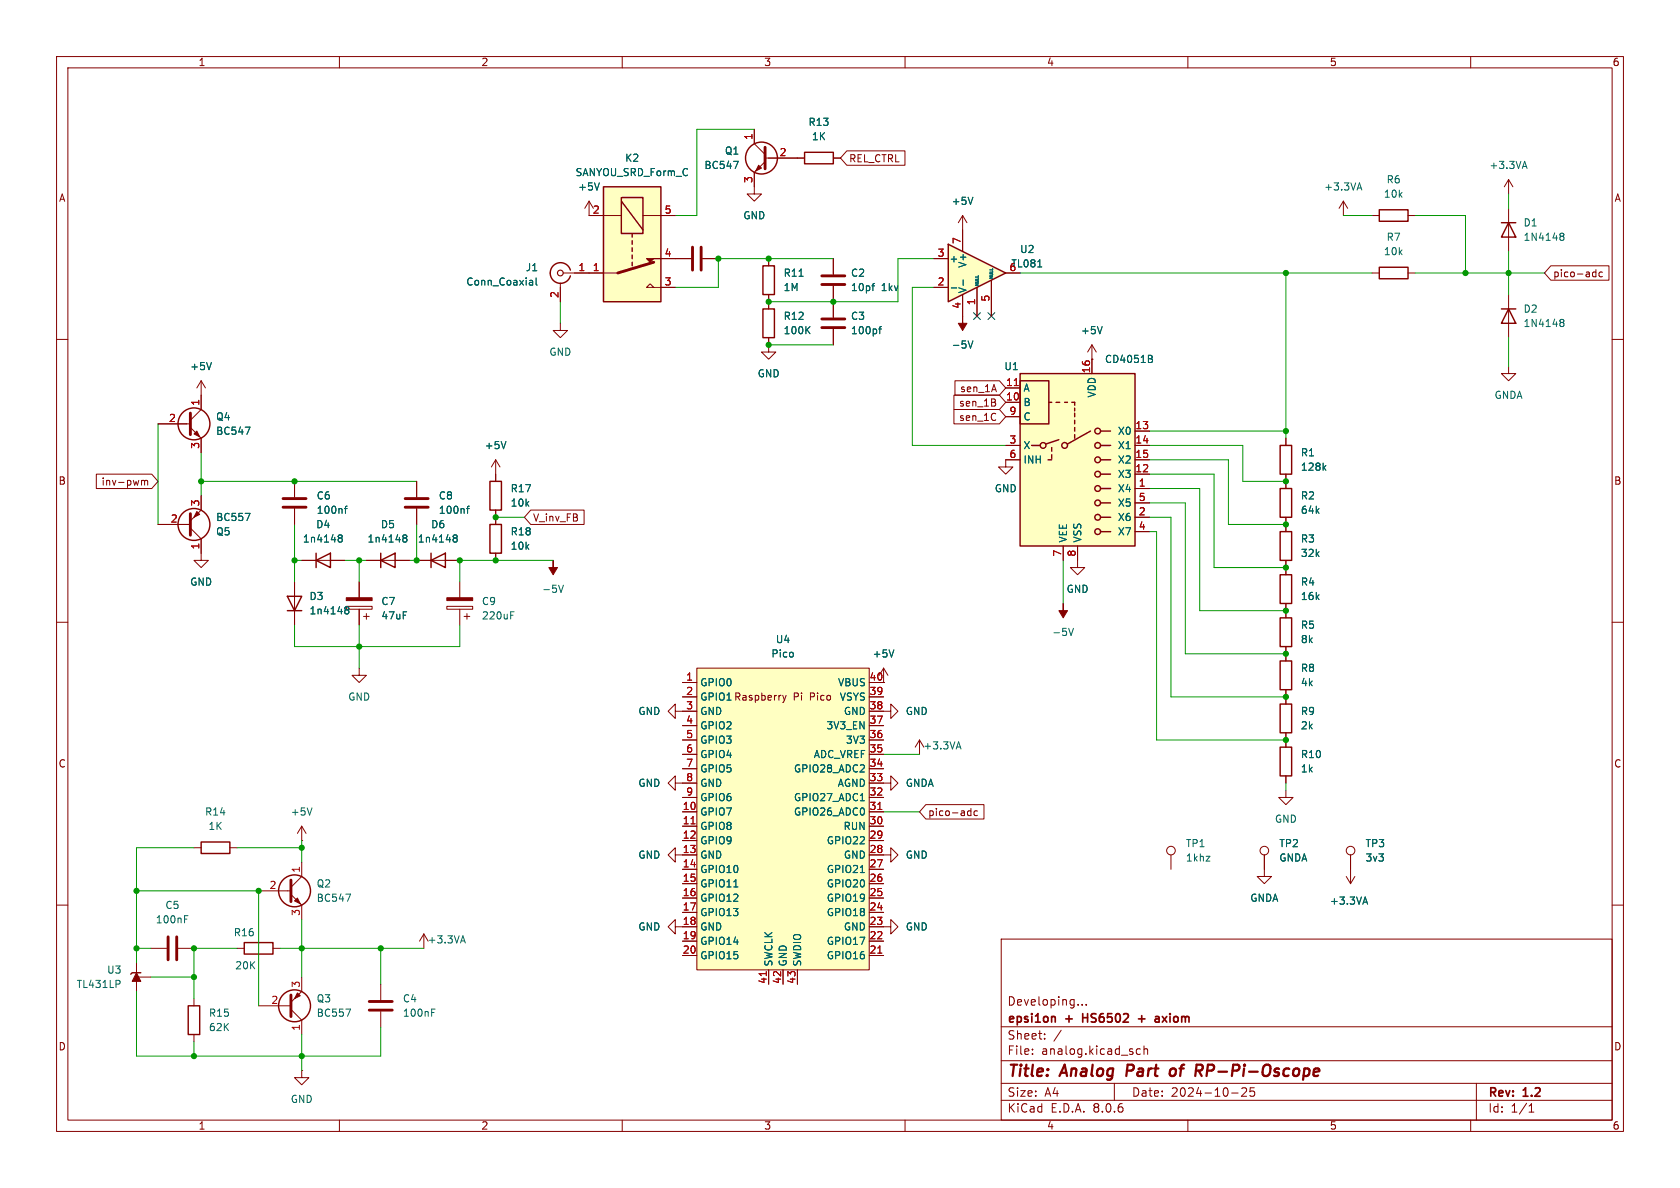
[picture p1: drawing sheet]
<svg xmlns="http://www.w3.org/2000/svg" width="297mm" height="210mm" viewBox="0 0 297 210" stroke-linecap="round" stroke-linejoin="round" font-family="sans-serif">
<g fill="none" stroke="#840000" stroke-width=".18">
<path d="M10 10h277v190h-277zM12 12h273v186h-273zM60 10v2M110 10v2M160 10v2M210 10v2M260 10v2M10 60h2M285 60h2M10 110h2M285 110h2M10 160h2"/>
<path d="M285 160h2M45.7 177.8h5.7M51.4 178.4l1.9 1.9v2.6M53.3 172.7v2.6l-1.9 1.9M177 166h108v32h-108zM191.3 177.6v.1M192 177.6v.1M60 198v2M110 198v2M160 198v2M177 194.5h108M177 191.5h108"/>
<path d="M177 187.5h108M177 181.5h108M182.5 186.3v.1M182.5 185.5v.1M184.7 183.6v.1M184.7 182.8v.1M187.6 182.1l-1.3 2M197 191.5v3M201.6 185.5l-.4-.1-.3 .3v.4l.1 .2h.6M202.2 185.5l.3-.1 .3 .1 .1 .9M202.2 184.9v1.5M210 198v2"/>
<path d="M217.7 193.2h1.2M220.3 192.4v.5l-.8 .9h.9M221 192.3v.7l.2-.1h.5l.1 .6-.3 .3-.5-.1M260 198v2M261 191.5v6.5M270.3 196.6h.9M270.3 195.5l.4-.4v1.5"/>
</g>
<path d="M199.4 188.2l-.3 2M207.8 189.1a.57 .57 0 0 0-1 .2v.7a.57 .57 0 0 0 1-.2M212.3 188.2l.2 .1a.54 .54 0 0 1-.1 .9" fill="none" stroke="#840000" stroke-width=".4"/>
<path d="M186.5 179.8l.1 .9M191.4 179.2v1.5M191.4 179.9h.9M201.8 179.5v1.2M204.3 179.8h.5l.1 .9M201.3 180.1h1.1M204.3 180.6h.6M204.9 180l-.6 .2" fill="none" stroke="#840000" stroke-width=".3"/>
<path d="M51.4 175.9v3.8" fill="none" stroke="#840000" stroke-width=".51"/>
<path d="M52.6 175.5l.5 .5-1 .5z" fill="#840000" stroke="#840000" stroke-width=".18"/>
<circle cx="52.1" cy="177.8" r="2.82" fill="none" stroke="#840000" stroke-width=".25"/>
<path d="M61.1 178.4h.9l-.6 1.2" fill="none" stroke="#006464" stroke-width=".18"/>
<path d="M106.7 33h10.1v20.3h-10.1z" fill="#ffffc2"/>
<g fill="none" stroke="#840000" stroke-width=".18">
<path d="M104.1 35.6v2.5h5.8M104.1 35.6l-.7 1.2M104.1 35.6l.8 1.2M113.7 38.1h5.7M133.3 22.9v2.5l2 1.9M135.3 28.6l-2 1.9v3.8h1.3l-1.3 1.3-1.2-1.3h1.2M135.3 27.9h5.7M104.1 48.3h5.1M115.6 50.8l-.7-.6-.6 .6h5.1M116.8 45.7h5.4M124.2 45.7h2.8M135.9 59.7v2.5h1.3l-1.3 1.3-1.3-1.3h1.3"/>
<path d="M135.9 53.3v1.3M147.3 53.3v2.8M147.3 58.2v2.8M45.7 157.5h5.7M51.4 158.1l1.9 1.9v2.6M53.3 148.6h.1M53.3 152.4v2.5l-1.9 1.9M53.3 146.1v2.5M53.3 146.1l-.7 1.2M53.3 146.1l.8 1.2M53.3 189.2v1.3h1.3l-1.3 1.3-1.2-1.3h1.2M53.3 189.2h.1"/>
</g>
<g fill="none" stroke="#840000" stroke-width=".25">
<path d="M106.7 33h10.1v20.3h-10.1zM109.9 34.9h3.8v6.4h-3.8zM109.9 35.6l3.8 5M111.8 41.3v.6M111.8 42.5v.7M111.8 43.8v.7M111.8 45.1v.6M111.8 46.4v.6M134.9 54.6h2v5.1h-2z"/>
<circle cx="134.6" cy="27.9" r="2.82"/>
<circle cx="52.1" cy="157.5" r="2.82"/>
</g>
<path d="M135.3 26v3.8M115.6 46.4l-6.4 1.9M122.4 43.7v4.1M124 43.7v4.1M145.3 56.4h4.1M145.3 57.9h4.1M51.4 155.6v3.8" fill="none" stroke="#840000" stroke-width=".51"/>
<g fill="#840000" stroke="#840000" stroke-width=".18">
<path d="M114.3 45.7h2.5h-1.2l-.7 .7z"/>
<path d="M52.1 159.3l.5-.5 .5 1z"/>
<path d="M170.2 55.9v1.3h.7l-.7 1.2-.8-1.2h.8z"/>
<path d="M134.1 29.2l.5 .5-1 .5z"/>
</g>
<path d="M106 32.3l-.5 1.3M129.7 28.5h.8l-.5 1.3M142.7 58.3l.5 .7M143.2 57.7l-.7 .8M155.3 58.2h.5M155.8 57.7l-.3 .2v1.1M171.1 60.3l.5 1.2 .4-1.2M55.2 142.8l-.5 1.3M61.1 158.1h.9l-.6 1.2" fill="none" stroke="#006464" stroke-width=".18"/>
<path d="M167.6 43.2l10.2 5.1-10.2 5z" fill="#ffffc2"/>
<g fill="none" stroke="#840000" stroke-width=".25">
<path d="M142.2 26.9h5.1v2.1h-5.1zM243.8 37.1h5.1v2h-5.1zM265.4 39.4h2.6M266.7 39.4l1.3 2.5h-2.6zM134.9 47h2v5.1h-2zM167.6 43.2l10.2 5.1-10.2 5zM243.8 47.2h5.1v2.1h-5.1zM265.4 54.6h2.6M266.7 54.6l1.3 2.6h-2.6zM226.3 78.7h2v5.1h-2zM76.2 99.1l2.5-1.3v2.5zM76.2 97.8v2.5"/>
<path d="M33.3 177.8h2v5.1h-2z"/>
<circle cx="34.3" cy="92.7" r="2.82"/>
</g>
<g fill="none" stroke="#840000" stroke-width=".18">
<path d="M141 27.9h1.2M147.3 27.9h1.3M170.2 38.1v6.4M170.2 38.1l-.8 1.3M170.2 38.1l.7 1.3M237.5 35.6l-.8 1.2M237.5 35.6v2.5M237.5 35.6l.8 1.2M242.6 38.1h1.2M248.9 38.1h1.3M266.7 31.8v2.5M266.7 36.8v7.7"/>
<path d="M266.7 31.8l-.8 1.2M266.7 31.8l.8 1.2M135.9 45.7v1.3M135.9 52.1v1.2M147.3 45.7v2.8M147.3 50.5v2.8M165.1 50.8h2.5M165.1 45.7h2.5M170.2 52.1v3.8M172.7 50.8v5.1M175.3 49.5v6.4M177.8 48.3h2.5"/>
<path d="M242.6 48.3h1.2M248.9 48.3h1.3M266.7 52.1v7.6M227.3 77.5v1.2M266.7 64.8v1.2h1.3l-1.3 1.3-1.3-1.3h1.3M27.9 92.7h5.8M33.7 93.3l1.9 2v3.8h1.2l-1.2 1.2-1.3-1.2h1.3M35.6 87.6v2.6l-1.9 1.9M73.7 99.1h7.6M177.8 81.3v1.3h1.3l-1.3 1.2-1.3-1.2h1.3M227.3 83.8v1.3M79 107.2h4.6v.5h-4.6z"/>
<path d="M81.3 102.9v2.8M81.3 107.7v2.8M82 109h1.1M82.5 108.5v1M34.3 176.5v1.3M67.3 174v2.8M67.3 178.8v2.8M34.3 182.9v1.3"/>
</g>
<g fill="none" stroke="#006464" stroke-width=".18">
<path d="M172 34.9l-.4 1.2M240 33.2h.6M240.3 32.3l.5 1.3M269.2 29.4h.6M269.5 28.5l.5 1.3M141.3 48.8h.7M154.1 50.5h.5M154.6 50.1l-.2 .1M168.2 50.9h.9M170.3 49.5v1M172.4 50.2h.5l-.5 .3h.5M172.4 49.9h.5"/>
<path d="M172.4 49.6h.5M172.4 49.4h.5M172.4 49h.5M175 48.9h.5l-.5 .3h.5M175 48.6h.4M175 48.4h.4M175 48.1h.5M175 47.7h.5M183.5 47.2h.7M275.9 41.7l.1 .1M275.9 41.3l.3-.1 .2 .1 .1 .2-.3 .3M275.9 56.5h.3l.2 .1 .1 .2-.3 .2"/>
<path d="M275.9 56.9l.1 .1M276 41.8h.2M276 41.8h-.1M276 57h.2M276 57l-.1 .1M276.2 41.8l.3 .2-.1 .4-.2 .1-.3-.1M276.2 57l.3 .2-.1 .4-.2 .1h-.3M43.4 90.7h.8l-.5 1.3M80.2 95l.1 .1M80.2 94.7l.1-.1h.4l.1 .3-.2 .2M80.3 95.1h.3M80.3 95.1l-.1 .1"/>
<path d="M80.6 95.1l.2 .2v.4l-.2 .1-.4-.1M234 82.6l.4 .5M234.4 82.3l-.5 .5M90.3 108.8h.4M90.3 108.1h.6M98.8 103.4l.4 1.3 .4-1.3M76.3 179h.4M76.3 178.4h.6"/>
</g>
<path d="M145.3 48.8h4.1M145.3 50.3h4.1M33.7 90.8v3.8M65.3 178.6h4M65.3 177h4" fill="none" stroke="#840000" stroke-width=".51"/>
<g fill="#840000" stroke="#840000" stroke-width=".18">
<path d="M34.8 90.4l.5 .5-1 .5z"/>
<path d="M97.8 99.1v1.2h.8l-.8 1.3-.8-1.3h.8z"/>
<path d="M79 105.7h4.6v.5h-4.6z"/>
</g>
<path d="M180.3 66h20.4v30.5h-20.4z" fill="#ffffc2"/>
<g fill="none" stroke="#840000" stroke-width=".25">
<path d="M100.8 47.8a1.82 1.82 0 0 0-2.8-1 1.82 1.82 0 0 0 0 2.9 1.82 1.82 0 0 0 2.8-.9M180.3 67.3h5.1v7.6h-5.1zM180.3 66h20.4v30.5h-20.4zM182.4 78.7h1.5M185.4 71.1h.5M185.9 79.1v.7M186.7 71.1h.6M187.2 77.7l-2.3 .8M188.2 71.1h.5M189.5 71.1h.5v.5M190 72.1v.5M190 73v.7"/>
<path d="M190 74.3v.6M190 75.6v.6M190 76.8v.7M192.8 76.2l-4.1 2.3M194.6 78.7h1.7M194.6 76.2h1.7M86.6 85.1h2v5.1h-2zM185.3 81.3h.6M185.9 80.4v.6M194.6 81.3h1.7M194.6 94h1.7M194.6 91.4h1.7"/>
<path d="M194.6 88.9h1.7M194.6 86.4h1.7M194.6 83.8h1.7M226.3 86.4h2v5h-2zM226.3 94h2v5.1h-2zM226.3 116.8h2v5.1h-2zM226.3 101.6h2v5.1h-2zM226.3 132.1h2v5.1h-2zM226.3 124.5h2v5h-2zM35.6 148.8h5v2.1h-5zM24.9 172h-1.5l-.3 .2M43.2 166.6h5.1v2.1h-5.1z"/>
<circle cx="34.3" cy="74.9" r="2.82"/>
<circle cx="184.4" cy="78.7" r=".51"/>
<circle cx="188.2" cy="78.7" r=".51"/>
<circle cx="194.1" cy="78.7" r=".51"/>
<circle cx="194.1" cy="76.2" r=".51"/>
<circle cx="194.1" cy="83.8" r=".51"/>
<circle cx="194.1" cy="86.4" r=".51"/>
<circle cx="194.1" cy="91.4" r=".51"/>
<circle cx="194.1" cy="88.9" r=".51"/>
<circle cx="194.1" cy="81.3" r=".51"/>
<circle cx="194.1" cy="94" r=".51"/>
</g>
<g fill="none" stroke="#840000" stroke-width=".18">
<path d="M99.1 57.2v1.2h1.2l-1.2 1.3-1.3-1.3h1.3M99.1 50v3.3M99.6 48.3h4.5M27.9 74.9h5.8M33.7 75.6l1.9 1.9v2.5M35.6 67.3l-.8 1.3M35.6 67.3v5.1l-1.9 1.9M35.6 67.3l.7 1.3M177.8 71.1h2.5M177.8 68.6h2.5M177.8 78.7h2.5M177.8 73.7h2.5"/>
<path d="M193 63.5h.1M193 61v5M193 61l-.7 1.2M193 61l.8 1.2M200.7 76.2h2.5M200.7 78.7h2.5M52.1 85.1v2.8M52.1 89.9v2.8M73.7 85.1v2.8M73.7 89.9v2.8M87.6 81.3v3.8M87.6 90.2v1.2"/>
<path d="M87.6 81.3l-.7 1.3M87.6 81.3l.8 1.3M177.8 81.3h2.5M188 96.5v2.6M190.5 96.5v3.8h1.3l-1.3 1.3-1.3-1.3h1.3M200.7 86.4h2.5M200.7 83.8h2.5M200.7 81.3h2.5M200.7 91.4h2.5M200.7 94h2.5M200.7 88.9h2.5M227.3 85.1v1.3"/>
<path d="M227.3 91.4v2.6M227.3 99.1v2.5M63.5 118.1v1.3h1.3l-1.3 1.3-1.3-1.3h1.3M156.2 118.1l-.8 1.3M156.2 118.1v2.6M156.2 118.1l.8 1.3M227.3 106.7v1.3M227.3 115.6v1.2M119.4 125.7v-1.2l-1.3 1.2 1.3 1.3v-1.3h1.2M119.4 138.4v-1.2l-1.3 1.2 1.3 1.3v-1.3h1.2M156.2 138.4h1.3v-1.2l1.2 1.2-1.2 1.3v-1.3M156.2 125.7h1.3v-1.2l1.2 1.2-1.2 1.3v-1.3"/>
<path d="M156.2 120.7h.1M162.6 130.8l-.8 1.3M162.6 130.8v2.6M162.6 130.8l.7 1.3M227.3 139.7v1.3h1.3l-1.3 1.2-1.2-1.2h1.2M227.3 121.9v2.6M227.3 129.5v2.6M227.3 137.2v1.2M34.3 149.9h1.3M40.6 149.9h1.3M156.2 151.1h1.3v-1.2l1.2 1.2-1.2 1.3v-1.3M207 151.1v2.6"/>
<path d="M223.5 151.1v3.8h1.3l-1.3 1.3-1.3-1.3h1.3M238 154.9l.8 1.3M238.8 151.1v5.1M239.5 154.9l-.7 1.3M24.1 171.5v2.5M24.1 172.7h2.6M24.1 170.2v5.1M26.7 167.6h2.8M31.5 167.6h2.8M41.9 167.6h1.3M48.3 167.6h1.2M74.9 165.1l-.7 1.3"/>
<path d="M74.9 165.1v2.5M74.9 165.1l.8 1.3M156.2 163.8h1.3v-1.2l1.2 1.2-1.2 1.3v-1.3"/>
<circle cx="207" cy="150.4" r=".76"/>
<circle cx="223.5" cy="150.4" r=".76"/>
<circle cx="238.8" cy="150.4" r=".76"/>
</g>
<path d="M179.3 68.2h.7" fill="none" stroke="#a90000" stroke-width=".18"/>
<g fill="none" stroke="#006464" stroke-width=".18">
<path d="M93.7 49.6h.4l.1 .8M94.2 50.3l-.5 .1M94.2 49.9h-.5M94.8 49.1v1.1l.2 .2M194.9 57.7l-.5 1.3M37.4 64.1l-.4 1.2M43.4 75.5h.8l-.5 1.3M89.4 78l-.4 1.3M203.4 62.8l.3 .3-.3 .3 .3 .1 .1 .3-.3 .3h-.5M60.9 89.9h.5M61.4 89.5l-.3 .2v1M82.5 89.9h.5"/>
<path d="M83 89.5l-.3 .2v1M158 114.9l-.4 1.2M188.9 111.1l.5 1.2 .4-1.2M169.2 132h.6M169.5 131.1l.4 1.3M213.2 151.4h.7l-.7 .8h.7M241 159.5h.7M241.3 158.6l.5 1.2M21.1 173.4l.1 .1-.1 .4M32.6 162.5h.5M32.6 161.9h.6M81.5 166.3h.6"/>
<path d="M81.8 165.4l.5 1.3"/>
</g>
<path d="M33.7 73v3.8M50 89.7h4.1M50 88.1h4.1M71.6 89.7h4.1M71.6 88.1h4.1M29.7 165.6v4.1M31.2 165.6v4.1" fill="none" stroke="#840000" stroke-width=".51"/>
<g fill="#840000" stroke="#840000" stroke-width=".18">
<path d="M188 106.7v1.3h.7l-.7 1.2-.8-1.2h.8z"/>
<path d="M24.1 172l.8 1.5h-1.5z"/>
<path d="M34.8 76.2l.5 1-1-.5z"/>
</g>
<circle cx="99.1" cy="48.3" r=".51" fill="none" stroke="#840000" stroke-width=".2"/>
<path d="M123.2 118.1h30.5v53.4h-30.5z" fill="#ffffc2"/>
<g fill="none" stroke="#840000" stroke-width=".18">
<path d="M104.1 38.1h2.6M116.8 38.1h2.6M133.3 22.9v2.5M133.3 30.5v2.5M135.9 27.9h6.3M147.3 27.9h1.3M149.7 26.7h10.3v2.5h-10.3l-1.1-1.3zM99.1 50.8v2.5M101.6 48.3h5.1M116.8 50.8h2.6M116.8 45.7h5.4M124.2 45.7h2.8"/>
<path d="M135.9 45.7v1.3M135.9 52.1v2.5M135.9 59.7v1.3M147.3 45.7v2.8M147.3 50.5v5.6M147.3 58.2v2.8M165.1 50.8h2.5M165.1 45.7h2.5M170.2 40.6v3.9M170.2 52.1v3.8M172.7 50.8v5.1M175.3 49.5v6.4"/>
<path d="M177.8 48.3h2.5M274.2 47h10.2v2.5h-10.2l-1.2-1.2zM281.7 48.9h.4M281.7 48.1h.4M282.1 47.7v1.2M283.3 48.1h-.4l-.2 .2 .1 .6h.5M27.9 74.9h5.1M35.6 69.9v2.5M35.6 77.5v2.5M168.6 69.8h8.1l1.1 1.3-1.1 1.3h-8.1zM168.6 72.4h8.1l1.1 1.3-1.1 1.2h-8.1zM168.8 67.3h7.9l1.1 1.3-1.1 1.3h-7.9z"/>
<path d="M176 71.2v.5M177.8 71.1h2.5M177.8 68.6h2.5M177.8 78.7h2.5M177.8 73.7h2.5M193 63.5h.1M193 63.5v2.5M200.7 76.2h2.5M200.7 78.7h2.5M227.3 77.5v1.2M17 83.8h9.8l1.1 1.3-1.1 1.3h-9.8zM25 84.9v.9"/>
<path d="M25 85l.4-.1 .2 .2M25.6 85.1l.1-.2 .3 .1 .1 .8M25.6 85.1v.7M27.9 92.7h5.8M35.6 87.6v2.6M35.6 95.3v2.5M52.1 85.1v2.8M52.1 89.9v2.8M53.3 99.1h7.7M64.8 99.1h7.6M73.7 99.1h2.5M73.7 85.1v2.8"/>
<path d="M73.7 89.9v2.8M78.7 99.1h2.6M87.6 83.8v1.3M87.6 90.2v2.5M87.6 97.8v1.3M93.8 90.2h9.5v2.5h-9.5l-1.1-1.3zM177.8 81.3h2.5M188 96.5v2.6M190.5 96.5v2.6M200.7 86.4h2.5M200.7 83.8h2.5M200.7 81.3h2.5"/>
<path d="M200.7 91.4h2.5M200.7 94h2.5M200.7 88.9h2.5M227.3 83.8v2.6M227.3 91.4v2.6M227.3 99.1v2.5M52.1 102.9v7.6M61.2 107.2h4.6v.5h-4.6zM63.5 102.9v2.8M63.5 107.7v2.8M64.3 109h1M64.8 108.5v1"/>
<path d="M123.2 118.1h30.5v53.4h-30.5zM227.3 106.7v2.5M227.3 114.3v2.5M120.6 120.7h2.6M120.6 123.2h2.6M120.6 125.7h2.6M120.6 138.4h2.6M120.6 135.9h2.6M120.6 133.4h2.6M120.6 130.8h2.6M120.6 128.3h2.6M138.4 122.9l.3 .9"/>
<path d="M138.7 123.8l-.3 .4M139 122.9l-.3 .9M153.7 120.7h2.5M153.7 123.2h2.5M153.7 125.7h2.5M153.7 138.4h2.5M153.7 135.9h2.5M153.7 133.4h2.5M153.7 130.8h2.5M153.7 128.3h2.5M156.2 120.7h.1M227.3 121.9v2.6"/>
<path d="M227.3 129.5v2.6M227.3 137.2v1.2M119.4 151.1v-1.2l-1.3 1.2 1.3 1.3v-1.3h3.8M120.6 143.5h2.6M120.6 146.1h2.6M120.6 148.6h2.6M120.6 153.7h2.6M120.6 156.2h2.6M120.6 158.8h2.6M120.6 141h2.6M153.7 143.5h2.5M153.7 146.1h2.5"/>
<path d="M153.7 148.6h2.5M153.7 151.1h2.5M153.7 153.7h2.5M153.7 156.2h2.5M153.7 158.8h2.5M153.7 141h2.5M163.7 142.2h10.3v2.6h-10.3l-1.1-1.3zM171.2 144.1h.4M171.2 143.4h.4M171.6 142.9v1.3M172.8 143.4l-.4-.1-.2 .3 .1 .5h.5M223.5 151.1v2.6"/>
<path d="M238.8 151.1v2.6M119.4 163.8v-1.2l-1.3 1.2 1.3 1.3v-1.3h3.8M120.6 161.3h2.6M120.6 166.4h2.6M120.6 168.9h2.6M135.9 171.5v2.5M138.4 171.5v2.5M141 171.5v2.5M153.7 161.3h2.5M153.7 163.8h2.5M153.7 166.4h2.5M153.7 168.9h2.5"/>
</g>
<path d="M179.3 68.2h.7M122.2 145.6h.7M155.2 143.1h.7M135.5 171.8v.7M155.2 168.5h.7" fill="none" stroke="#a90000" stroke-width=".18"/>
<g fill="none" stroke="#006464" stroke-width=".18">
<path d="M106 32.3l-.5 1.3M129.7 28.5h.8l-.5 1.3M172 34.9l-.4 1.2M93.7 49.6h.4l.1 .8M94.2 49.9h-.5M94.2 50.3l-.5 .1M94.8 49.1v1.1l.2 .2M141.3 48.8h.7M142.7 58.3l.5 .7M143.2 57.7l-.7 .8M154.1 50.5h.5M154.6 50.1l-.2 .1"/>
<path d="M155.3 58.2h.5M155.8 57.7l-.3 .2v1.1M168.2 50.9h.9M170.3 49.5v1M172.4 50.2h.5l-.5 .3h.5M172.4 49.9h.5M172.4 49.6h.5M172.4 49.4h.5M172.4 49h.5M175 48.9h.5l-.5 .3h.5M175 48.6h.4M175 48.4h.4"/>
<path d="M175 48.1h.5M175 47.7h.5M183.5 47.2h.7M194.9 57.7l-.5 1.3M37.4 64.1l-.4 1.2M43.4 75.5h.8l-.5 1.3M89.4 78l-.4 1.3M171.1 60.3l.5 1.2 .4-1.2M203.4 62.8l.3 .3-.3 .3 .3 .1 .1 .3-.3 .3h-.5M43.4 90.7h.8l-.5 1.3M59.8 95l.2 .1M59.8 94.7l.2-.1h.4l.1 .3-.2 .2"/>
<path d="M60 95.1h.3M60 95.1l-.2 .1M60.3 95.1l.2 .2-.1 .4-.1 .1-.5-.1M60.9 89.9h.5M61.4 89.5l-.3 .2v1M71.3 94.7l.2-.1h.3l.1 .3-.2 .2M71.3 95l.2 .1M71.5 95.1h.2M71.5 95.1l-.2 .1M71.7 95.1l.2 .2v.4l-.2 .1-.4-.1M80.2 94.7l.1-.1h.4l.1 .3-.2 .2M80.2 95l.1 .1"/>
<path d="M80.3 95.1h.3M80.3 95.1l-.1 .1M80.6 95.1l.2 .2v.4l-.2 .1-.4-.1M82.5 89.9h.5M83 89.5l-.3 .2v1M234 82.6l.4 .5M234.4 82.3l-.5 .5M61 107.7l.2 .1M61 107.4l.2-.1 .4 .1 .1 .2-.3 .2M61.2 107.8h.2M61.2 107.8l-.2 .1M61.4 107.8l.3 .2-.1 .4-.2 .1-.4-.1"/>
<path d="M158 114.9l-.4 1.2M129.7 156.8h.8M152.1 154.2h.7M152.1 141.5h.7M241 159.5h.7M241.3 158.6l.5 1.2"/>
</g>
<path d="M55.9 99.1l2.5-1.3v2.5zM55.9 97.8v2.5M67.3 99.1l2.5-1.3v2.5zM67.3 97.8v2.5M86.6 92.7h2v5.1h-2zM50.8 105.4h2.5l-1.2 2.6zM50.8 108h2.5M226.3 109.2h2v5.1h-2z" fill="none" stroke="#840000" stroke-width=".25"/>
<path d="M61.2 105.7h4.6v.5h-4.6z" fill="#840000" stroke="#840000" stroke-width=".18"/>
<g fill="none" stroke="#009600" stroke-width=".18">
<path d="M133.3 22.9h-10.1v15.2h-3.8M237.5 38.1h5.1M250.2 38.1h8.9v10.2M266.7 34.3v2.5M99.1 53.3v3.9M147.3 45.7h-20.3v5.1h-7.6M165.1 45.7h-6.4v7.6h-22.8M165.1 50.8h-3.8v27.9h16.5M180.3 48.3h62.3M227.3 48.3v29.2M250.2 48.3h22.8M266.7 44.5v7.6"/>
<path d="M266.7 59.7v5.1M27.9 74.9v17.8M135.9 61h11.4M203.2 78.7h16.5v6.4h7.6M203.2 76.2h24.1M35.6 85.1h38.1M35.6 80v7.6M52.1 92.7v10.2M52.1 99.1h1.2M61 99.1h3.8M63.5 99.1v3.8M73.7 92.7v6.4h-1.3"/>
<path d="M87.6 91.4h5.1M97.8 99.1h-16.5v3.8M188 99.1v7.6M203.2 91.4h3.8v31.8h20.3M203.2 81.3h14v11.4h10.1M203.2 94h1.3v36.8h22.8M203.2 88.9h6.3v26.7h17.8M203.2 83.8h11.4v16.5h12.7M203.2 86.4h8.9v21.6h15.2M52.1 110.5v3.8h29.2v-3.8M63.5 110.5v7.6M156.2 133.4h6.4"/>
<path d="M227.3 138.4v1.3M24.1 157.5h21.6v20.3M34.3 149.9h-10.2v20.3M41.9 149.9h11.4M53.3 148.6v3.8M156.2 143.5h6.4M24.1 175.3v11.4h43.2v-5.1M24.1 167.6h2.6M26.7 172.7h7.6M41.9 167.6h-7.6v8.9M49.5 167.6h25.4M53.3 162.6v10.1"/>
<path d="M67.3 167.6v6.4M34.3 184.2v2.5M53.3 182.9v6.3"/>
</g>
<path d="M172.1 55.3l1.2 1.2M173.3 55.3l-1.2 1.2M174.7 55.3l1.2 1.2M175.9 55.3l-1.2 1.2" fill="none" stroke="#000084" stroke-width=".18"/>
<g fill="#009600" stroke="#009600" stroke-width=".18">
<circle cx="227.3" cy="108" r=".46"/>
<circle cx="227.3" cy="115.6" r=".46"/>
<circle cx="227.3" cy="100.3" r=".46"/>
<circle cx="227.3" cy="92.7" r=".46"/>
<circle cx="227.3" cy="123.2" r=".46"/>
<circle cx="227.3" cy="130.8" r=".46"/>
<circle cx="45.7" cy="157.5" r=".46"/>
<circle cx="67.3" cy="167.6" r=".46"/>
<circle cx="63.5" cy="114.3" r=".46"/>
<circle cx="73.7" cy="99.1" r=".46"/>
<circle cx="135.9" cy="45.7" r=".46"/>
<circle cx="147.3" cy="53.3" r=".46"/>
<circle cx="127" cy="45.7" r=".46"/>
<circle cx="135.9" cy="53.3" r=".46"/>
<circle cx="135.9" cy="61" r=".46"/>
<circle cx="259.1" cy="48.3" r=".46"/>
<circle cx="227.3" cy="85.1" r=".46"/>
<circle cx="266.7" cy="48.3" r=".46"/>
<circle cx="227.3" cy="76.2" r=".46"/>
<circle cx="227.3" cy="48.3" r=".46"/>
<circle cx="34.3" cy="186.7" r=".46"/>
<circle cx="53.3" cy="167.6" r=".46"/>
<circle cx="24.1" cy="157.5" r=".46"/>
<circle cx="24.1" cy="167.6" r=".46"/>
<circle cx="34.3" cy="167.6" r=".46"/>
<circle cx="34.3" cy="172.7" r=".46"/>
<circle cx="53.3" cy="149.9" r=".46"/>
<circle cx="53.3" cy="186.7" r=".46"/>
<circle cx="63.5" cy="99.1" r=".46"/>
<circle cx="35.6" cy="85.1" r=".46"/>
<circle cx="52.1" cy="85.1" r=".46"/>
<circle cx="52.1" cy="99.1" r=".46"/>
<circle cx="87.6" cy="99.1" r=".46"/>
<circle cx="81.3" cy="99.1" r=".46"/>
<circle cx="87.6" cy="91.4" r=".46"/>
</g>
<g font-size="2.8" fill="#840000">
<text x="178" y="190.9">Title:</text>
<text x="187.7" y="190.9">Analog</text>
<text x="200" y="190.9">Part</text>
<text x="208.5" y="190.9">of</text>
<text x="213.8" y="190.9">RP-Pi-Oscope</text>
</g>
<g font-size="2.1" fill="#840000">
<text x="178" y="178">Developing...</text>
<text x="178" y="184">Sheet:</text>
<text x="178" y="181.2">epsi1on</text>
<text x="188.5" y="181.2">+</text>
<text x="192.1" y="181.2">HS6502</text>
<text x="202.5" y="181.2">+</text>
<text x="206.1" y="181.2">axiom</text>
<text x="178" y="186.7">File:</text>
<text x="184.1" y="186.7">analog.kicad_sch</text>
<text x="178" y="196.9">KiCad</text>
<text x="178" y="194.1">Size:</text>
<text x="184.7" y="194.1">A4</text>
<text x="185.7" y="196.9">E.D.A.</text>
<text x="193.3" y="196.9">8.0.6</text>
<text x="200" y="194.1">Date:</text>
<text x="207" y="194.1">2024-10-25</text>
<text x="263" y="194.3">Rev:</text>
<text x="263" y="196.9">Id:</text>
<text x="267.1" y="196.9">1/1</text>
<text x="269.4" y="194.3">1.2</text>
</g>
<g font-size="1.8" fill="#840000">
<text x="35" y="11.9">1</text>
<text x="85" y="11.9">2</text>
<text x="135" y="11.9">3</text>
<text x="185" y="11.9">4</text>
<text x="235" y="11.9">5</text>
<text x="285" y="11.9">6</text>
<text x="150" y="28.9">REL_CTRL</text>
<text x="10.3" y="35.9">A</text>
<text x="285.3" y="35.9">A</text>
<text x="274.5" y="49.2">pico-adc</text>
<text x="169.6" y="69.5">sen_1A</text>
<text x="169.5" y="72.1">sen_1B</text>
<text x="169.5" y="74.6">sen_1C</text>
<text x="10.3" y="85.9">B</text>
<text x="17.8" y="86">inv-pwm</text>
<text x="285.3" y="85.9">B</text>
<text x="94.1" y="92.4">V_inv_FB</text>
<text x="123.7" y="124.1">GPIO1 Raspberry</text>
<text x="140.2" y="124.1">Pi</text>
<text x="143.3" y="124.1">Pico</text>
<text x="10.3" y="135.9">C</text>
<text x="285.3" y="135.9">C</text>
<text x="164" y="144.5">pico-adc</text>
<text x="10.3" y="185.9">D</text>
<text x="285.3" y="185.9">D</text>
<text x="35" y="199.9">1</text>
<text x="85" y="199.9">2</text>
<text x="135" y="199.9">3</text>
<text x="185" y="199.9">4</text>
<text x="235" y="199.9">5</text>
<text x="285" y="199.9">6</text>
</g>
<g font-size="1.8" fill="#006464">
<text x="142.8" y="22.5">R13</text>
<text x="110.4" y="28.8">K2</text>
<text x="128.1" y="27.5">Q1</text>
<text x="143.4" y="25">1K</text>
<text x="101.6" y="31.3">SANYOU_SRD_Form_C</text>
<text x="102.1" y="33.9">+5V</text>
<text x="124.4" y="30.1">BC547</text>
<text x="234" y="33.9">+3.3VA</text>
<text x="244.6" y="35.2">10k</text>
<text x="245" y="32.6">R6</text>
<text x="263.2" y="30.1">+3.3VA</text>
<text x="131.3" y="39">GND</text>
<text x="168.1" y="36.4">+5V</text>
<text x="269.3" y="40.2">D1</text>
<text x="167.8" y="46.6">+</text>
<text x="171" y="47.4" transform="rotate(-90 171 47.4)">V+</text>
<text x="178.7" y="47.5">TL081</text>
<text x="180.2" y="44.9">U2</text>
<text x="244.6" y="45.3">10k</text>
<text x="245" y="42.8">R7</text>
<text x="269.3" y="42.8">1N4148</text>
<text x="82.3" y="50.7">Conn_Coaxial</text>
<text x="92.9" y="48.1">J1</text>
<text x="138.4" y="51.7">1M</text>
<text x="138.4" y="49.1">R11</text>
<text x="150.3" y="49.1">C2</text>
<text x="150.3" y="51.7">10pf</text>
<text x="155.8" y="51.7">1kv</text>
<text x="171" y="51.9" transform="rotate(-90 171 51.9)">V-</text>
<text x="138.4" y="59.3">100K</text>
<text x="138.4" y="56.7">R12</text>
<text x="150.3" y="56.7">C3</text>
<text x="150.3" y="59.3">100pf</text>
<text x="191" y="59.3">+5V</text>
<text x="269.3" y="55.5">D2</text>
<text x="269.3" y="58">1N4148</text>
<text x="33.5" y="65.6">+5V</text>
<text x="97" y="63.1">GND</text>
<text x="168.1" y="61.8">-5V</text>
<text x="177.5" y="65.6">U1</text>
<text x="195.2" y="64.4">CD4051B</text>
<text x="133.9" y="66.9">GND</text>
<text x="180.8" y="72">B</text>
<text x="180.8" y="69.4">A</text>
<text x="193.9" y="70.4" transform="rotate(-90 193.9 70.4)">VDD</text>
<text x="264.1" y="70.7">GNDA</text>
<text x="38.1" y="77.1">BC547</text>
<text x="38.1" y="74.5">Q4</text>
<text x="180.8" y="74.5">C</text>
<text x="197.5" y="77.1">X0</text>
<text x="85.6" y="79.6">+5V</text>
<text x="180.8" y="79.6">X</text>
<text x="180.8" y="82.1">INH</text>
<text x="197.5" y="79.6">X1</text>
<text x="197.5" y="82.1">X2</text>
<text x="229.9" y="80.9">R1</text>
<text x="229.9" y="83.4">128k</text>
<text x="55.9" y="88.5">C6</text>
<text x="77.5" y="88.5">C8</text>
<text x="90.2" y="89.8">10k</text>
<text x="90.2" y="87.2">R17</text>
<text x="175.8" y="87.2">GND</text>
<text x="197.5" y="87.2">X4</text>
<text x="197.5" y="84.7">X3</text>
<text x="197.5" y="89.8">X5</text>
<text x="229.9" y="88.5">R2</text>
<text x="38.1" y="92.3">BC557</text>
<text x="38.1" y="94.8">Q5</text>
<text x="55.8" y="93.6">D4</text>
<text x="55.9" y="91">100nf</text>
<text x="67.2" y="93.6">D5</text>
<text x="76.1" y="93.6">D6</text>
<text x="77.5" y="91">100nf</text>
<text x="90.2" y="94.8">R18</text>
<text x="197.5" y="92.3">X6</text>
<text x="197.5" y="94.8">X7</text>
<text x="229.9" y="91">64k</text>
<text x="53.4" y="96.1">1n4148</text>
<text x="64.9" y="96.1">1n4148</text>
<text x="73.8" y="96.1">1n4148</text>
<text x="90.2" y="97.4">10k</text>
<text x="188.8" y="96" transform="rotate(-90 188.8 96)">VEE</text>
<text x="191.4" y="96" transform="rotate(-90 191.4 96)">VSS</text>
<text x="229.9" y="96.1">R3</text>
<text x="229.9" y="98.7">32k</text>
<text x="33.5" y="103.7">GND</text>
<text x="54.6" y="106.3">D3</text>
<text x="67.3" y="107.2">C7</text>
<text x="85.1" y="107.2">C9</text>
<text x="95.8" y="105">-5V</text>
<text x="188.5" y="105">GND</text>
<text x="229.9" y="103.7">R4</text>
<text x="229.9" y="106.3">16k</text>
<text x="54.6" y="108.8">1n4148</text>
<text x="67.3" y="109.7">47uF</text>
<text x="85.1" y="109.7">220uF</text>
<text x="137.1" y="113.9">U4</text>
<text x="185.9" y="112.6">-5V</text>
<text x="229.9" y="111.4">R5</text>
<text x="229.9" y="113.9">8k</text>
<text x="136.3" y="116.4">Pico</text>
<text x="154.2" y="116.4">+5V</text>
<text x="229.9" y="119">R8</text>
<text x="61.5" y="124.1">GND</text>
<text x="123.7" y="121.5">GPIO0</text>
<text x="123.7" y="124.1">GPIO1</text>
<text x="148.1" y="121.5">VBUS</text>
<text x="148.4" y="124.1">VSYS</text>
<text x="229.9" y="121.5">4k</text>
<text x="112.8" y="126.6">GND</text>
<text x="123.7" y="126.6">GND</text>
<text x="123.7" y="129.1">GPIO2</text>
<text x="123.7" y="131.7">GPIO3</text>
<text x="146" y="129.1">3V3_EN</text>
<text x="149.1" y="126.6">GND</text>
<text x="149.5" y="131.7">3V3</text>
<text x="160" y="126.6">GND</text>
<text x="229.9" y="126.6">R9</text>
<text x="229.9" y="129.1">2k</text>
<text x="123.7" y="134.2">GPIO4</text>
<text x="123.7" y="136.8">GPIO5</text>
<text x="140.3" y="136.8">GPIO28_ADC2</text>
<text x="143.8" y="134.2">ADC_VREF</text>
<text x="163.1" y="132.7">+3.3VA</text>
<text x="229.9" y="134.2">R10</text>
<text x="229.9" y="136.8">1k</text>
<text x="112.8" y="139.3">GND</text>
<text x="123.7" y="139.3">GND</text>
<text x="123.7" y="141.8">GPIO6</text>
<text x="140.3" y="141.8">GPIO27_ADC1</text>
<text x="148" y="139.3">AGND</text>
<text x="160" y="139.3">GNDA</text>
<text x="36.2" y="144.4">R14</text>
<text x="36.8" y="146.9">1K</text>
<text x="51.3" y="144.4">+5V</text>
<text x="123.7" y="144.4">GPIO7</text>
<text x="123.7" y="146.9">GPIO8</text>
<text x="123.7" y="149.5">GPIO9</text>
<text x="140.3" y="144.4">GPIO26_ADC0</text>
<text x="146.1" y="149.5">GPIO22</text>
<text x="149" y="146.9">RUN</text>
<text x="209.6" y="150">TP1</text>
<text x="225.3" y="145.6">GND</text>
<text x="226.1" y="150">TP2</text>
<text x="241.3" y="150">TP3</text>
<text x="112.8" y="152">GND</text>
<text x="123.7" y="152">GND</text>
<text x="123.7" y="154.5">GPIO10</text>
<text x="146.1" y="154.5">GPIO21</text>
<text x="149.1" y="152">GND</text>
<text x="160" y="152">GND</text>
<text x="209.6" y="152.5">1khz</text>
<text x="226.1" y="152.5">GNDA</text>
<text x="241.3" y="152.5">3v3</text>
<text x="29.1" y="160.9">C5</text>
<text x="55.9" y="159.6">BC547</text>
<text x="55.9" y="157.1">Q2</text>
<text x="123.7" y="157.1">GPIO11</text>
<text x="123.7" y="159.6">GPIO12</text>
<text x="146.1" y="159.6">GPIO19</text>
<text x="146.1" y="157.1">GPIO20</text>
<text x="220.9" y="159.6">GNDA</text>
<text x="235" y="160.1">+3.3VA</text>
<text x="27.4" y="163.4">100nF</text>
<text x="41.2" y="165.7">R16</text>
<text x="75.5" y="167">+3.3VA</text>
<text x="112.8" y="164.7">GND</text>
<text x="123.7" y="162.2">GPIO13</text>
<text x="123.7" y="164.7">GND</text>
<text x="123.7" y="167.2">GPIO14</text>
<text x="146.1" y="167.2">GPIO17</text>
<text x="146.1" y="162.2">GPIO18</text>
<text x="149.1" y="164.7">GND</text>
<text x="160" y="164.7">GND</text>
<text x="18.8" y="172.3">U3</text>
<text x="41.5" y="171.6">20K</text>
<text x="123.7" y="169.8">GPIO15</text>
<text x="136.8" y="170.9" transform="rotate(-90 136.8 170.9)">SWCLK</text>
<text x="139.3" y="170.9" transform="rotate(-90 139.3 170.9)">GND</text>
<text x="141.8" y="170.9" transform="rotate(-90 141.8 170.9)">SWDIO</text>
<text x="146.1" y="169.8">GPIO16</text>
<text x="13.5" y="174.9">TL431LP</text>
<text x="36.8" y="179.9">R15</text>
<text x="55.9" y="179.9">BC557</text>
<text x="55.9" y="177.4">Q3</text>
<text x="71.1" y="177.4">C4</text>
<text x="71.1" y="179.9">100nF</text>
<text x="36.8" y="182.5">62K</text>
<text x="51.3" y="195.2">GND</text>
</g>
<g font-size="1.8" fill="#a90000">
<text x="133.1" y="24.8" transform="rotate(-90 133.1 24.8)">1</text>
<text x="137.7" y="27.7">2</text>
<text x="133.1" y="32.5" transform="rotate(-90 133.1 32.5)">3</text>
<text x="104.7" y="37.8">2</text>
<text x="117.4" y="37.8">5</text>
<text x="117.4" y="45.5">4</text>
<text x="165.7" y="45.5">3</text>
<text x="169.9" y="43.3" transform="rotate(-90 169.9 43.3)">7</text>
<text x="98.8" y="52.8" transform="rotate(-90 98.8 52.8)">2</text>
<text x="102.2" y="48">1</text>
<text x="104.7" y="48">1</text>
<text x="117.4" y="50.5">3</text>
<text x="165.7" y="50.5">2</text>
<text x="175" y="53.4" transform="rotate(-90 175 53.4)">5</text>
<text x="178.4" y="48">6</text>
<text x="169.9" y="54.7" transform="rotate(-90 169.9 54.7)">4</text>
<text x="172.5" y="54" transform="rotate(-90 172.5 54)">1</text>
<text x="35.3" y="71.8" transform="rotate(-90 35.3 71.8)">1</text>
<text x="177.8" y="70.9">10</text>
<text x="177.8" y="68.3">11</text>
<text x="192.8" y="66.1" transform="rotate(-90 192.8 66.1)">16</text>
<text x="29.8" y="74.7">2</text>
<text x="178.4" y="73.4">9</text>
<text x="200.6" y="75.9">13</text>
<text x="35.3" y="79.4" transform="rotate(-90 35.3 79.4)">3</text>
<text x="178.4" y="78.5">3</text>
<text x="178.4" y="81">6</text>
<text x="200.6" y="83.6">12</text>
<text x="200.6" y="78.5">14</text>
<text x="200.6" y="81">15</text>
<text x="35.3" y="89.6" transform="rotate(-90 35.3 89.6)">3</text>
<text x="201.2" y="86.1">1</text>
<text x="201.2" y="88.6">5</text>
<text x="30.1" y="92.5">2</text>
<text x="201.2" y="91.2">2</text>
<text x="201.2" y="93.7">4</text>
<text x="35.3" y="97.2" transform="rotate(-90 35.3 97.2)">1</text>
<text x="187.7" y="98.5" transform="rotate(-90 187.7 98.5)">7</text>
<text x="190.2" y="98.5" transform="rotate(-90 190.2 98.5)">8</text>
<text x="121.2" y="120.4">1</text>
<text x="121.2" y="122.9">2</text>
<text x="121.2" y="125.5">3</text>
<text x="153.6" y="125.5">38</text>
<text x="153.6" y="122.9">39</text>
<text x="153.6" y="120.4">40</text>
<text x="121.2" y="128">4</text>
<text x="121.2" y="130.6">5</text>
<text x="153.6" y="130.6">36</text>
<text x="153.6" y="128">37</text>
<text x="121.2" y="133.1">6</text>
<text x="121.2" y="135.6">7</text>
<text x="153.6" y="135.6">34</text>
<text x="153.6" y="133.1">35</text>
<text x="120.6" y="143.3">10</text>
<text x="121.2" y="138.2">8</text>
<text x="121.2" y="140.7">9</text>
<text x="153.6" y="143.3">31</text>
<text x="153.6" y="140.7">32</text>
<text x="153.6" y="138.2">33</text>
<text x="120.6" y="145.8">11</text>
<text x="120.6" y="148.3">12</text>
<text x="153.6" y="148.3">29</text>
<text x="153.6" y="145.8">30</text>
<text x="53.1" y="154.4" transform="rotate(-90 53.1 154.4)">1</text>
<text x="120.6" y="150.9">13</text>
<text x="120.6" y="153.4">14</text>
<text x="120.6" y="156">15</text>
<text x="153.6" y="156">26</text>
<text x="153.6" y="153.4">27</text>
<text x="153.6" y="150.9">28</text>
<text x="47.6" y="157.2">2</text>
<text x="53.1" y="162" transform="rotate(-90 53.1 162)">3</text>
<text x="120.6" y="158.5">16</text>
<text x="120.6" y="161">17</text>
<text x="153.6" y="161">24</text>
<text x="153.6" y="158.5">25</text>
<text x="120.6" y="163.6">18</text>
<text x="120.6" y="166.1">19</text>
<text x="153.6" y="166.1">22</text>
<text x="153.6" y="163.6">23</text>
<text x="120.6" y="168.7">20</text>
<text x="153.6" y="168.7">21</text>
<text x="47.9" y="177.5">2</text>
<text x="53.1" y="174.7" transform="rotate(-90 53.1 174.7)">3</text>
<text x="135.6" y="174" transform="rotate(-90 135.6 174)">41</text>
<text x="138.2" y="174" transform="rotate(-90 138.2 174)">42</text>
<text x="140.7" y="174" transform="rotate(-90 140.7 174)">43</text>
<text x="53.1" y="182.3" transform="rotate(-90 53.1 182.3)">1</text>
</g>
<g font-size=".7" fill="#006464">
<text x="173.2" y="50.7" transform="rotate(-90 173.2 50.7)">NULL</text>
<text x="175.7" y="49.4" transform="rotate(-90 175.7 49.4)">NULL</text>
</g>
</svg>
